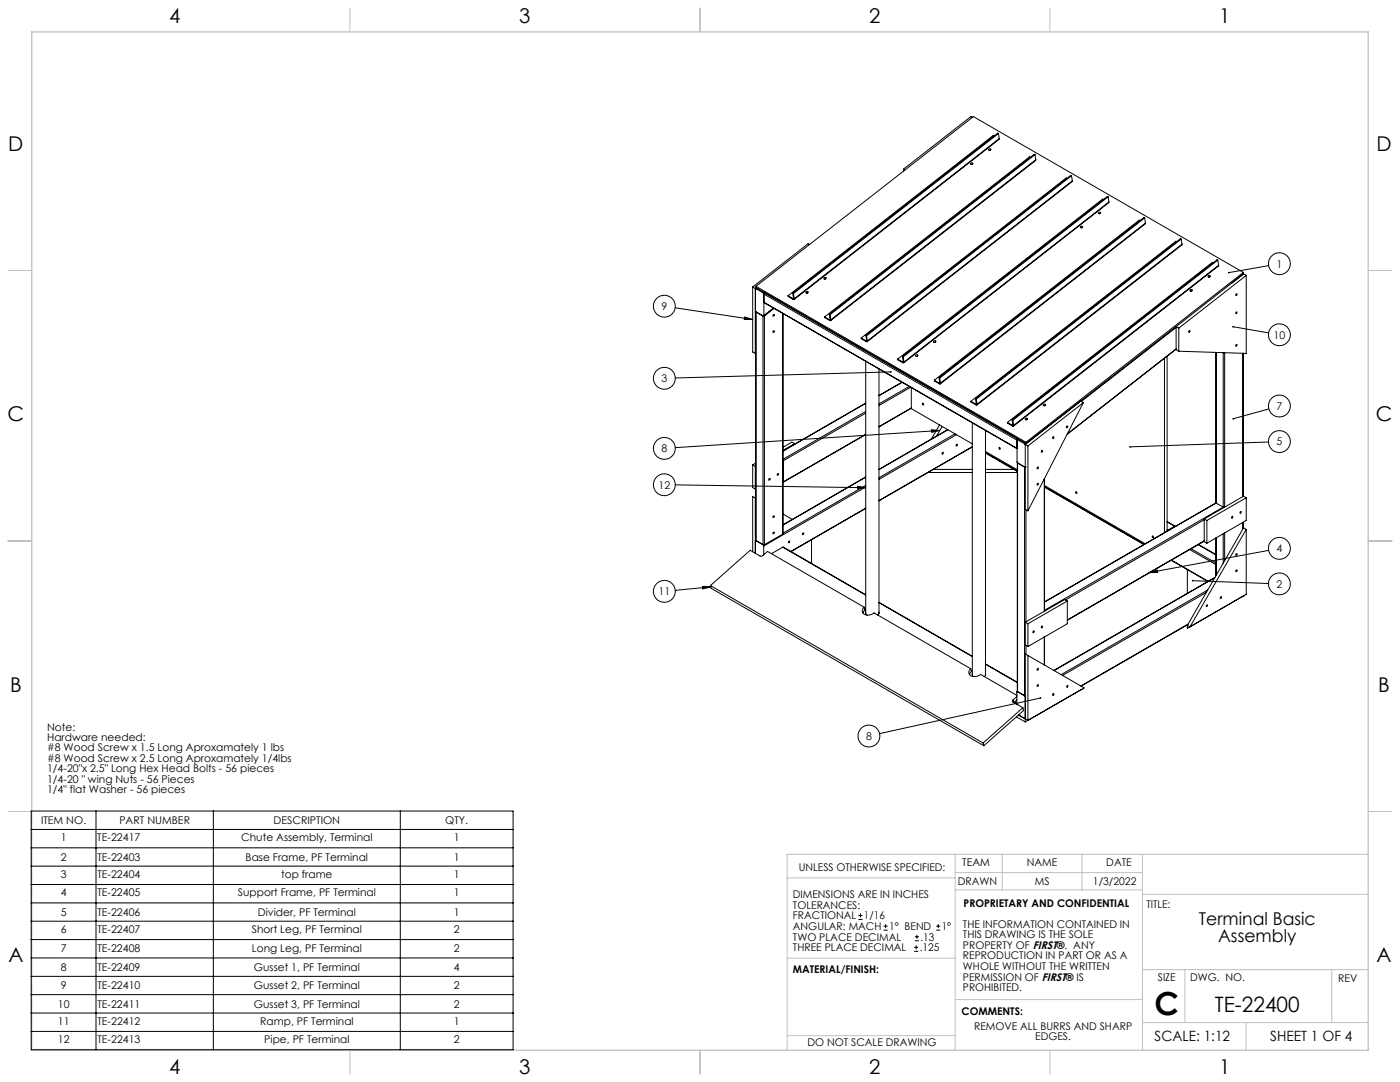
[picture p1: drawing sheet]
<svg xmlns="http://www.w3.org/2000/svg" width="559mm" height="432mm" viewBox="0 0 559 432" stroke-linecap="round" stroke-linejoin="round" font-family="sans-serif">
<g fill="none" stroke="#c0c0c0" stroke-width=".4">
<path d="M139.7 3.2v9.5M279.4 3.2v9.5M419.1 3.2v9.5M3.1 107.9h9.6M546.1 107.9h9.5M3.1 215.9h9.6M546.1 215.9h9.5M3.1 323.8h9.6M546.1 323.8h9.5M314.2 350.3h67M381.2 340.9v78.2M381.2 355.1h74.8"/>
<path d="M381.2 348.2h74.8M400 340.9v14.2M431.9 340.9v14.2M456 340.9v78.2M456 356.9h90.1M546.1 340.9h-231.9v78.2M314.2 382.4h67.2M381.2 398.9h74.8M456 387h90.1M472.9 387v21.1M531.6 387v21.1M139.7 419.1v9.6"/>
<path d="M279.4 419.1v9.6M314.2 413.3h67M419.1 419.1v9.6M456 408.1h90.1M497.4 408.1v11"/>
</g>
<path d="M12.7 12.7h533.4v406.4h-533.4z" fill="none" stroke="#c0c0c0" stroke-width=".5"/>
<g fill="none" stroke="#000" stroke-width=".4">
<path d="M388.1 46.8l-.5-.3-27 21M395.4 59.9l-.5 .1M396.7 54.3l-.4-.1-81.8 63.8M398.5 53.3l-81.8 63.9M398.5 53.3l-.3-.2-81.8 63.9M398.5 53.3l.4 2M398.9 55.3l-81.9 64.2M398.9 55.3l-81.9 63.9M360.6 67.5v.8M360.6 67.5l.6 .3M387.4 65.2l.1-.1a.46 .46 0 0 1 .7-.1 .46 .46 0 0 1 0 .7 .46 .46 0 0 1-.7-.1zM388.2 65.5l-.5 .1"/>
<path d="M411.3 62.8l-.3-.2-81.9 63.9M413.1 61.7l-.3-.1-81.8 63.8M413.1 61.7l-81.8 63.9M413.1 61.7l.3 2M413.4 63.7l-.1 .4-81.8 63.9M413.4 63.7l-81.8 63.9M425.8 71.2l-.2-.2-81.9 63.9M427.7 70.1l-81.8 63.9M427.7 70.1l.3 2.1M427.7 70.1l-.3-.1-81.8 63.8M428 72.2v.3l-81.9 63.8M428 72.2l-81.8 63.9"/>
<path d="M440.4 79.6l-.3-.2-81.8 63.9M442.3 78.6l-.3-.2-81.8 63.9M442.3 78.6l-81.8 63.9M442.3 78.6l.3 2M323.1 97.6l-.6-.3-22.1 17.2M431.3 90.4a.46 .46 0 0 1 .7-.1 .46 .46 0 0 1 0 .7 .46 .46 0 0 1-.7-.2zM431.9 90.8l-.4 .1M439.1 85.2l-.4 .1M442.6 80.6l-81.8 64.2M442.6 80.6l-81.8 63.9M455 88l-.3-.2-81.8 63.9M456.9 87l-.3-.2-81.8 63.9"/>
<path d="M456.9 87l-81.8 63.9M456.9 87l.3 2M457.2 89l-81.9 64.2M457.2 89l-81.8 63.9M469.6 96.4l-.3-.1-81.8 63.9M471.5 95.4l-81.9 63.9M471.5 95.4l.3 2M471.5 95.4l-.3-.1-81.8 63.8M471.8 97.4l-.1 .4-81.8 63.8M471.8 97.4l-81.8 63.9M300.4 114.5l1.1 .6M300.4 114.5v26l1.1 .6"/>
<path d="M301.5 115.1v26M301.7 114.3l107.8 62.2M301.7 114.3l.1 .6M301.8 115.3l-.3 .1 .1 8.7 3.1 2 .2-.2M301.8 115.3l2.8 1.6M301.8 114.9l-.3 .2M301.8 114.9l107.8 62.2M302 114.9l-.4 .4M302.1 115l-.3 .3M304.6 116.9l.3 .5M304.9 117.4l101 58.3M304.9 117.4v8.5"/>
<path d="M304.9 116.6l-.3 .3M305.2 116.9l-.3 .5M305.2 116.9l101 58.3M305.3 116.8l-.1 .1M314.5 118l2 1.2M314.5 118l2.1 1.5M316.4 117l.3 .2M316.4 117l.4 2.1M316.5 119.2l.1 .3M316.7 117.2l.3 2M316.7 119l-.2 .2M316.8 119.1l-.3 .1"/>
<path d="M316.8 119.1l.2 .1M317 119.2v.3h-.4M322.4 116.9l-.5 .1M329.6 111.3l-.5 .1M475 115.7h.1a.48 .48 0 0 1 .7-.2 .48 .48 0 0 1-.1 .8 .48 .48 0 0 1-.7-.3zM475.7 116.1l-.4 .1M482.9 110.5l-.4 .1M484.2 104.9l-.3-.2-81.8 63.9M486.1 103.8l-.3-.1-81.8 63.9M486.1 103.8l-81.9 63.9M486.1 103.8l.3 2.1M486.4 105.9l-81.9 64.2"/>
<path d="M486.4 105.9l-81.8 63.9M496.3 108.7l-107.8-62.2-86.8 67.8M496.3 108.7l-86.8 67.8M496.3 108.7l.1 .6M496.4 109.3l1 .6M496.4 109.3l-27 21.1M496.4 109.3l-4.6 3.6M497.4 109.9v31.1l-26.9-.8M497.4 109.9l-26.9 21.1M506.4 106l-15.9 2.8M269.5 122.8l30.9 4.7M297.2 126.5l3.2 1h-3.3z"/>
<path d="M301.8 124.5l-.2-.2 .2 91.5M301.8 124.5l2.8 1.7M301.8 124.5v91.3M304.6 126.2v91.2M305.1 126.1l-.5 .1M305.1 126.1v91.3M308.7 122.9l-3.8 3M308.8 123l-4 3.1M309 123.1l-3.9 3M312.4 125.1v88.1M312.5 125.1l-.1 88.1M329.1 126.5l.1 .3 2 1.1"/>
<path d="M329.1 126.5l2 1.1M331 125.4l.3 .2M331 125.4l.3 2.1M331.1 127.6l.1 .3M331.3 125.6l.3 2M331.3 127.5l-.2 .1M331.3 127.5l.3 .1M331.3 127.4l-.2 .2M331.6 127.6l-.1 .4-.3-.1M343.7 134.9l.1 .3 2 1.1M343.7 134.9l2 1.1M345.6 133.8l.3 .2"/>
<path d="M345.6 133.8l.3 2.1M345.7 136l.1 .3M345.9 134l.3 2.1M345.9 135.9l-.2 .1M345.9 135.9l.3 .2M346.2 136.1l-.1 .3-.3-.1M373.3 136.6l-.4 .1M469.4 139.3l-43.5 34M469.4 130.4v9.2l1.1 .6M469.4 130.4l1.1 .6M469.4 130.4l-59.8 46.7M469.4 130.7l-37.8 29.5"/>
<path d="M469.4 139.2l-43.4 33.9M470.5 131v9.2M492.2 130.4l14.2 2.5M301.6 140.8l-.1 .3M345.5 144.2v100.6M350.8 147.2v97.6M355.6 148.4l-86.1 2.4M358.3 143.3l.1 .3 1.9 1.1M358.3 143.3l2 1.2M360 152.5l-9.2 5.3M360.1 152.6l-9.3 5.3M360.2 142.3l.3 .2"/>
<path d="M360.2 142.3l.3 2M360.3 144.5v.2M360.5 142.5l.3 2M360.5 144.3l-.2 .2M360.5 144.3l.3 .2M360.8 144.5l-.1 .3-.4-.1M362.9 154.2l-12.1 7M363.5 154.6l-12.7 7.2M363.7 154.7v8.4l24.4 14M366.1 142.2l-.4 .1M372.9 151.7l2 1.2M372.9 151.7l.1 .3 1.9 1.2"/>
<path d="M374.8 150.7l.3 .2M374.8 150.7l.3 2.1M374.9 152.9v.3M375.1 150.9l.3 2M375.1 152.8l-.2 .1M375.1 152.8l.3 .1M375.1 152.7l-.2 .2M375.4 152.9l-.1 .3h-.4M389.4 159.1l.2 .2M389.4 159.1l.3 2.1M389.6 159.3l.4 2M464.8 143v69.5"/>
<path d="M465.8 142.2v69.8l.3-.4M485.3 140.7v60M485.4 140.7v60.1M488.2 140.7v61.7M488.8 140.8v61.6M496.1 141v57.2M496.2 141v57.1M317.2 177.1l-1.1-.7-3.6 2.1M317.2 177.1l-4.7 2.6M317.2 177.1v.1M345.5 160.9l-33 19M345.5 173.4l-32.9 19"/>
<path d="M345.5 164.2l-33 19.1M345.5 164.9l-32.8 18.9M345.5 173.3l-32.8 19M345.5 161l-33 19.1M363.7 162.9l-12.9 7.5M363.7 162.8l-12.9 7.5M371.8 171.5l3.3 .3-3.2 .7zM375 169.6l-3.2 5.6M375.1 171.8l-105.6 6.8M376.1 170.2l-2.3 3.8M378.2 171.5l-27.4 15.8M378.4 171.5l-27.6 15.9"/>
<path d="M381.2 173.1l-30.4 17.6M381.7 173.5l-30.9 17.8M387.5 160.2l2 1.1M387.5 160.2l.1 .2 1.9 1.2M388.1 168.8v100.5M388.1 178.4l-37.3 21.5M388.1 178.3l-37.3 21.4M389.5 161.3v.3M389.7 161.2l-.2 .1M389.7 161.2l.3 .1M389.7 161.1l-.2 .2M390 161.3v.3h-.5"/>
<path d="M393.3 171.8v97.5M402.1 168.6l2 1.1M402.1 168.6l2 1.4M404 167.6l.2 .1M404 167.6l.3 2M404.1 169.7v.3M404.2 167.7l.4 2.1M404.3 169.5l-.2 .2M404.3 169.6l-.2 .1M404.3 169.6l.3 .2M404.6 169.8l-.1 .3-.4-.1M405.9 178.9l-101-58.3 101 58.5"/>
<path d="M405.9 175.7v8.7l3.3 2M406.2 175.2l-.3 .5M406.2 175.5l-.3 .2M406.2 175.5l2.8 1.6M406.3 175.2h-.1M406.4 175.2l-.4 .3M406.5 175.3l-.3 .2M409 177.1l.2 .3M409.2 177.3l1.1 .7M409.2 177.3v26l1.1 .6M409.3 176.9l-.3 .2M409.5 176.5l.1 .6"/>
<path d="M409.9 167.5h-.4M410.3 178v25.9M417.1 161.9h-.4M432.4 160.7l-22.1 17.3M432.4 160.7l-22.1 43.2M432.4 160.7l-1.1-.6-22.1 17.2M506.3 176.4l-55.2 1.9M506.4 163.2l-14.2 3.9M269.5 193.5l76 1.1M300.4 185.5v9.1l1.1 .6M300.4 185.5l1.1 .6M301.5 186.1v9.1"/>
<path d="M301.5 198.8v22M301.5 198.8l-1.1-.6v22M301.5 198.8l.1 .1M301.6 184.8l-1.2 .7M301.6 186l-.1 .1M301.6 195.1l-.1 .1M312.5 183.4l.2 .4M312.7 192.3l-.2 .2M312.7 183.8v8.5M342.3 194.1l3.2 .5-3.2 .5zM345.5 190.5l-33 19.1M345.5 190.3l-33 19.1"/>
<path d="M345.5 194.3l-40.7 23.6M345.5 193.7l-33 19.1M370.5 188.6h17.6M372.6 187.3h15.5M393.3 180.8l12.7 7.3M393.3 180.2l12.7 7.3M393.3 187.3h11.3M393.3 188.6h12.7M393.3 180.7l12.7 7.3M406.2 184.8l-.2-.2v91.3M406.2 184.8l2.7 1.6M406.2 184.8v91.2"/>
<path d="M408.9 186.4h.3M408.9 186.4v91.2M409.2 186.4h.1M416.8 191.1v52.8M416.9 190.9v53M416.9 194.4l39.7 22.9M416.9 193.8l40.2 23.2M416.9 194.3l39.8 22.9M497.4 198.6v9.1l-15.7 9.1M497.4 198.6l-1-.6-15.7 9.1M497.4 198.6l-15.7 9.1M301.7 215.7l-.1 .1"/>
<path d="M301.8 215.8l-.3 .1M301.8 215.8l2.8 1.6M304.6 217.4h.5M304.6 217.4l.2 .5M304.8 217.9v3.5M312.4 218.4l33.1 18.9M312.4 213.2l-7.3 4.2M312.4 218.4l-4.5 2.5M312.4 218.4l33.1 19.1M312.5 205.1l3.7 2.2M314.9 215.9h.3v.4l-.5 .3zM320.4 212.9l.4-.1-.3 .6z"/>
<path d="M323.9 215.4v9.5M345.5 202.9l-29.8 17.2M345.5 202.8l-29.9 17.3M409.5 203.4v44.8M465.8 208.1l3.3 1.9h-.2M465.8 211.5l.3 .1M465.8 208.3l3.1 1.7M468.9 210l-2.8 1.6M474.9 219.3l10.4 6M475.4 219l9.9 5.7M478.3 217.4l7 4M478.4 217.3l6.9 4"/>
<path d="M480.7 216l-54.7 31.5M480.7 207.1l1 .6M480.7 207.1v9.1l1 .6M480.7 207.4l-55.5 32M480.7 215.8l-54.7 31.6M481.7 207.7v9.1M485.3 214.7v15.1M485.4 200.8l-68.5 39.4M485.4 200.8l2.8 1.6M485.4 214.6v15M485.4 200.8l-68.5 39.5M488.2 202.4l.2 .2"/>
<path d="M488.2 213v11.8M488.2 202.4l-71.3 41.2M488.8 212.7v11.1M495.1 204.2l.3-.1v.3l-.4 .4zM496.1 208.5v2.6M496.2 208.4v2.5M497.4 211.3v25.9l-22.4 13M497.4 211.3l-1-.7-22.5 39 1.1 .6M497.4 211.3l-22.4 38.9M506.4 219.6l-47.7 8.9M280.4 234l3.3 .2-3.2 .9zM283.6 233.7l15.8-14.1 4.3 2.4 .6-.2 2.1-1.7 38.5 22.2"/>
<path d="M283.6 233.7l108.8 62.8M283.6 233.7l.2 1.1 108.9 62.8M283.7 234.2l-14.2 1.4M426 239.9v9l-15.7 9.1M426 239.9l-15.7 9M426 239.9l-1-.6-15.8 9M458.7 228.5l3.1-1.1 .2 1zM467.5 223.6l14.6 8.5M467.6 223.5l14.6 8.5M473.9 227.3v9.5M476.1 231.7l30.2 1.2M481.5 236.4l-57.4 33.2"/>
<path d="M482.1 235.4l-58.6 33.8M484.9 230.6l-64.1 37M485 230.4l-64.4 37.1M493.4 221l.4 .2-.4 .5zM496.4 237.8h.1M496.4 237.8l-22.5 13v-1.5M344.9 242.3a1.81 1.81 0 0 0-.5 2.4 1.81 1.81 0 0 0 2.3 .8l1.3-.4 .9-.5 38.6 22.3M344.9 242.3l.3 1.1-.7 1.3M345.5 244.2l.1 .7 .5 .6M350.8 244.2v.8l-.5 .4M350.8 240.4l37.3 21.5M350.8 240.5l37.3 21.5"/>
<path d="M409.2 248.3v9.1l1.1 .6M409.2 248.3l1.1 .6M409.5 257.6v3.5M410.3 248.9v9.1M416.8 254.2v11.1M416.9 243.7l.1 .1M416.9 254.2v11.2M474.1 249.3l-42.6 24.5M474.2 249.1l-42.8 24.7M387.5 266.9a1.81 1.81 0 0 0-.5 2.3 1.81 1.81 0 0 0 2.2 .8l2.2-.9 14.5 8.4M387.5 266.9l.2 1-.7 1.3M388.1 268.8v.7l.5 .5"/>
<path d="M393.3 268.8v.7l-.4 .5M393.3 264.9l12.7 7.4M393.3 265.1l12.7 7.3M404.3 279.4l-.2 .3 .2 .5 4 2.2M404.3 279.4l.3 .9M405.9 278l-1.6 1.4M405.9 279.3l-1.2 1.1M406 275.9l.2 .1M406 275.9l-.1 .1M406.2 276l-.3 .1v5M406.2 276l2.7 1.6M408.9 277.6l.3 .1"/>
<path d="M408.9 277.6l.3 .5M410.3 261.6v25.9M410.3 261.6l-1.1-.7v27.2M410.3 261.6l22.5 12.9-22.5 13M414.1 266.8l.3-.1 .1 .3-.5 .4zM414.1 273.3h.4l-.4 .6zM415.3 278.6l-64.2 14.2M420.3 276.9h.4l-.4 .6zM431.7 275.1h.1M431.7 275.1l-22.5 13M392.4 296.5l.3 1.1M404.7 280.4l1.2 .7"/>
<path d="M404.9 280.2l1 .5M405.7 286.1l3.5 2M405.9 281.1h.1M408.3 282.4l-15.9 14.1M408.3 282.4l.3 1.1-15.9 14.1M409.2 286.6l-.3 .1-2.4-1.4 3.8 2.2M409.2 286.7h.1M12.5 323.7h192.3v95.2h-192.3zM12.5 331h192.3M12.5 338.3h192.3M38.3 323.7v95.2M85.2 323.7v95.2"/>
<path d="M159.8 323.7v95.2M12.5 345.7h192.3M12.5 353h192.3M12.5 360.3h192.3M12.5 367.6h192.3M12.5 375h192.3M342.6 367h1.6M342.6 365.4h1.6M343.4 364.6v1.5M352.7 371.2h1.6M352.7 369.6h1.6M353.5 368.8v1.6"/>
<path d="M364.9 379.7h1.6M364.9 378.1h1.6M365.2 375.4h1.6M365.2 373.8h1.6M365.7 377.3v1.5M366 373v1.6M373.7 371.2h1.6M373.7 369.6h1.6M374.5 368.8v1.6M12.5 382.3h192.3M12.5 389.6h192.3M12.5 396.9h192.3"/>
<path d="M12.5 404.3h192.3M12.5 411.6h192.3"/>
<circle cx="395.1" cy="59.8" r=".43"/>
<circle cx="438.9" cy="85.1" r=".43"/>
<circle cx="322.1" cy="116.6" r=".43"/>
<circle cx="329.3" cy="111" r=".43"/>
<circle cx="482.7" cy="110.3" r=".43"/>
<circle cx="493.6" cy="117.6" r=".34"/>
<circle cx="510.7" cy="105.2" r="4.4"/>
<circle cx="265.2" cy="122.2" r="4.3"/>
<circle cx="308.8" cy="125.9" r=".34"/>
<circle cx="308.8" cy="132.4" r=".34"/>
<circle cx="373" cy="136.2" r=".43"/>
<circle cx="474.8" cy="132.2" r=".33"/>
<circle cx="493.5" cy="124.8" r=".34"/>
<circle cx="493.5" cy="137.7" r=".34"/>
<circle cx="510.7" cy="133.6" r="4.4"/>
<circle cx="265.2" cy="151" r="4.4"/>
<circle cx="365.8" cy="141.9" r=".43"/>
<circle cx="265.2" cy="178.9" r="4.3"/>
<circle cx="368.3" cy="161.2" r=".34"/>
<circle cx="382" cy="177.6" r=".34"/>
<circle cx="398.9" cy="178.9" r=".33"/>
<circle cx="409.6" cy="167.1" r=".43"/>
<circle cx="416.8" cy="161.5" r=".43"/>
<circle cx="420.3" cy="174.7" r=".34"/>
<circle cx="425.9" cy="170.4" r=".34"/>
<circle cx="510.7" cy="176.2" r="4.4"/>
<circle cx="510.7" cy="162" r="4.4"/>
<circle cx="265.2" cy="193.4" r="4.4"/>
<circle cx="307.1" cy="191.4" r=".34"/>
<circle cx="310.5" cy="189.4" r=".34"/>
<circle cx="376.4" cy="180.9" r=".34"/>
<circle cx="414.2" cy="193.3" r=".34"/>
<circle cx="414.2" cy="186.8" r=".34"/>
<circle cx="415.8" cy="180.2" r=".33"/>
<circle cx="429.5" cy="196.6" r=".34"/>
<circle cx="308.8" cy="206.3" r=".33"/>
<circle cx="308.8" cy="212.8" r=".34"/>
<circle cx="460.1" cy="214.2" r=".33"/>
<circle cx="491.9" cy="206.4" r=".34"/>
<circle cx="510.7" cy="218.8" r="4.4"/>
<circle cx="265.2" cy="236" r="4.4"/>
<circle cx="487.4" cy="238.6" r=".33"/>
<circle cx="493.5" cy="227.9" r=".34"/>
<circle cx="510.7" cy="233" r="4.4"/>
<circle cx="412.4" cy="252.2" r=".34"/>
<circle cx="415.8" cy="250.2" r=".34"/>
<circle cx="481.8" cy="241.8" r=".34"/>
<circle cx="426.1" cy="273.9" r=".34"/>
<circle cx="346.8" cy="293.7" r="4.4"/>
</g>
<path d="M490.2 108.5l-.1 .4 .4-.1-.4 .1a.34 .34 0 0 0 .5 .2 .34 .34 0 0 0 .1-.5 .34 .34 0 0 0-.5-.1zM491.8 130.2l.4 .2h-.4a.35 .35 0 0 0 .6 .2 .35 .35 0 0 0 0-.6 .35 .35 0 0 0-.6 .2zM492 166.9l-.1 .3 .3-.1-.3 .1a.34 .34 0 0 0 .5 .2 .34 .34 0 0 0 .1-.5 .34 .34 0 0 0-.5 0zM450.8 178.1l-.1 .3 .4-.1-.4 .1a.33 .33 0 0 0 .5 .2 .33 .33 0 0 0 .1-.5 .33 .33 0 0 0-.5 0zM458.7 228.5l3.1-1.1 .2 1zM475.8 231.5l-.1 .2h.4h-.4a.35 .35 0 0 0 .4 .4 .35 .35 0 0 0 .3-.5 .35 .35 0 0 0-.6-.1zM415 278.3a.34 .34 0 0 0 .2 .6 .34 .34 0 0 0 .4-.4l-.3 .1 .3-.1-.2-.3zM280.4 234l3.3 .2-3.2 .9zM342.3 194.1l3.2 .5-3.2 .5zM371.8 171.5l3.3 .3-3.2 .7zM355.4 148.2a.34 .34 0 0 0 0 .5 .34 .34 0 0 0 .5-.3zM297.2 126.5l3.2 1h-3.3z" fill="#000"/>
<text font-size="12.7" x="460.9" y="405.2">C</text>
<text font-size="8.5" x="484.9" y="404">TE-22400</text>
<g font-size="8.1">
<text x="67.6" y="9.3">4</text>
<text x="207.3" y="9.3">3</text>
<text x="347" y="9.3">2</text>
<text x="486.7" y="9.3">1</text>
<text x="3.3" y="60.1">D</text>
<text x="549.4" y="60.1">D</text>
<text x="3" y="168">C</text>
<text x="549.1" y="168">C</text>
<text x="4" y="276">B</text>
<text x="550.1" y="276">B</text>
<text x="3.3" y="383.9">A</text>
<text x="549.4" y="383.9">A</text>
<text x="67.6" y="428.4">4</text>
<text x="207.3" y="428.4">3</text>
<text x="347" y="428.4">2</text>
<text x="486.7" y="428.4">1</text>
</g>
<g font-size="7.1">
<text x="478.5" y="369">Terminal Basic</text>
<text x="486.2" y="376">Assembly</text>
</g>
<g font-size="5.6">
<text x="460.9" y="415.2">SCALE: 1:12</text>
<text x="507" y="415.2">SHEET 1 OF 4</text>
</g>
<g font-size="4.2">
<text x="509.5" y="106.8">1</text>
<text x="264" y="123.7">9</text>
<text x="508.3" y="135.1">10</text>
<text x="264" y="152.5">3</text>
<text x="509.5" y="163.6">7</text>
<text x="509.5" y="177.8">5</text>
<text x="264" y="180.5">8</text>
<text x="262.8" y="195">12</text>
<text x="509.5" y="220.4">4</text>
<text x="262.8" y="237.5">11</text>
<text x="509.5" y="234.6">2</text>
<text x="18.8" y="291.5">Note:</text>
<text x="18.8" y="295.7">Hardware needed:</text>
<text x="18.8" y="299.9">#8 Wood Screw x 1.5 Long Aproxamately 1 lbs</text>
<text x="345.7" y="295.3">8</text>
<text x="18.8" y="304.1">#8 Wood Screw x 2.5 Long Aproxamately 1/4lbs</text>
<text x="18.8" y="308.2">1/4-20&quot;x 2.5&quot; Long Hex Head Bolts - 56 pieces</text>
<text x="18.8" y="312.4">1/4-20 &quot; wing Nuts - 56 Pieces</text>
<text x="18.8" y="316.6">1/4&quot; flat Washer - 56 pieces</text>
<text x="16.4" y="328.8">ITEM NO.</text>
<text x="47.6" y="328.8">PART NUMBER</text>
<text x="109.2" y="328.8">DESCRIPTION</text>
<text x="177.7" y="328.8">QTY.</text>
<text x="24.2" y="335.8">1</text>
<text x="38.8" y="335.8">TE-22417</text>
<text x="96.3" y="335.8">Chute Assembly, Terminal</text>
<text x="181.1" y="335.8">1</text>
<text x="24.2" y="343.5">2</text>
<text x="38.9" y="343.5">TE-22403</text>
<text x="98.1" y="343.5">Base Frame, PF Terminal</text>
<text x="181.1" y="343.5">1</text>
<text x="318.8" y="347.7">UNLESS OTHERWISE SPECIFIED:</text>
<text x="384.1" y="345.5">TEAM</text>
<text x="409.9" y="345.7">NAME</text>
<text x="441.6" y="345.7">DATE</text>
<text x="24.2" y="350.4">3</text>
<text x="38.9" y="350.4">TE-22404</text>
<text x="112.2" y="350.4">top frame</text>
<text x="181.1" y="350.4">1</text>
<text x="382.3" y="353.3">DRAWN</text>
<text x="413" y="353.3">MS</text>
<text x="436.3" y="353.3">1/3/2022</text>
<text x="24.2" y="357.8">4</text>
<text x="38.9" y="357.8">TE-22405</text>
<text x="94.9" y="357.8">Support Frame, PF Terminal</text>
<text x="181.1" y="357.8">1</text>
<text x="316.5" y="358.5">DIMENSIONS ARE IN INCHES</text>
<text x="24.2" y="365.5">5</text>
<text x="38.9" y="365.5">TE-22406</text>
<text x="102.9" y="365.5">Divider, PF Terminal</text>
<text x="181.1" y="365.5">1</text>
<text x="316.5" y="362.7">TOLERANCES:</text>
<text x="384.6" y="361.9">PROPRIETARY AND CONFIDENTIAL</text>
<text x="457.6" y="362.3">TITLE:</text>
<text x="316.5" y="371.2">ANGULAR: MACH</text>
<text x="316.5" y="366.9">FRACTIONAL</text>
<text x="344.8" y="366.9">1/16</text>
<text x="354.9" y="371.2">1° BEND</text>
<text x="375.9" y="371.2">1°</text>
<text x="384.4" y="370.2">THE INFORMATION CONTAINED IN</text>
<text x="24.2" y="372.4">6</text>
<text x="38.9" y="372.4">TE-22407</text>
<text x="100.5" y="372.4">Short Leg, PF Terminal</text>
<text x="181.1" y="372.4">2</text>
<text x="316.5" y="375.4">TWO PLACE DECIMAL</text>
<text x="367.4" y="375.4">.13</text>
<text x="384.4" y="374.4">THIS DRAWING IS THE SOLE</text>
<text x="24.3" y="379.7">7</text>
<text x="38.9" y="379.7">TE-22408</text>
<text x="100.5" y="379.7">Long Leg, PF Terminal</text>
<text x="181.1" y="379.7">2</text>
<text x="316.5" y="379.6">THREE PLACE DECIMAL</text>
<text x="367.1" y="379.6">.125</text>
<text x="384.4" y="378.6">PROPERTY OF FIRST®. ANY</text>
<text x="384.4" y="382.9">REPRODUCTION IN PART OR AS A</text>
<text x="24.3" y="387.4">8</text>
<text x="38.9" y="387.4">TE-22409</text>
<text x="101.4" y="387.4">Gusset 1, PF Terminal</text>
<text x="181.1" y="387.4">4</text>
<text x="316.5" y="388.4">MATERIAL/FINISH:</text>
<text x="384.4" y="387.1">WHOLE WITHOUT THE WRITTEN</text>
<text x="24.3" y="394.8">9</text>
<text x="38.9" y="394.8">TE-22410</text>
<text x="101.4" y="394.8">Gusset 2, PF Terminal</text>
<text x="181.1" y="394.8">2</text>
<text x="384.4" y="391.3">PERMISSION OF FIRST® IS</text>
<text x="384.4" y="395.6">PROHIBITED.</text>
<text x="462.2" y="391.3">SIZE</text>
<text x="475.1" y="391.3">DWG. NO.</text>
<text x="534.1" y="391.8">REV</text>
<text x="23.1" y="402.1">10</text>
<text x="38.9" y="402.1">TE-22411</text>
<text x="101.4" y="402.1">Gusset 3, PF Terminal</text>
<text x="181.2" y="402.1">2</text>
<text x="383.8" y="405.1">COMMENTS:</text>
<text x="23.1" y="409">11</text>
<text x="38.9" y="409">TE-22412</text>
<text x="103.8" y="409">Ramp, PF Terminal</text>
<text x="181.2" y="409">1</text>
<text x="388.8" y="410.9">REMOVE ALL BURRS AND SHARP</text>
<text x="23.1" y="416.4">12</text>
<text x="38.9" y="416.4">TE-22413</text>
<text x="105.5" y="416.4">Pipe, PF Terminal</text>
<text x="181.2" y="416.4">2</text>
<text x="322.3" y="417.6">DO NOT SCALE DRAWING</text>
<text x="413.2" y="415.2">EDGES.</text>
</g>
</svg>
